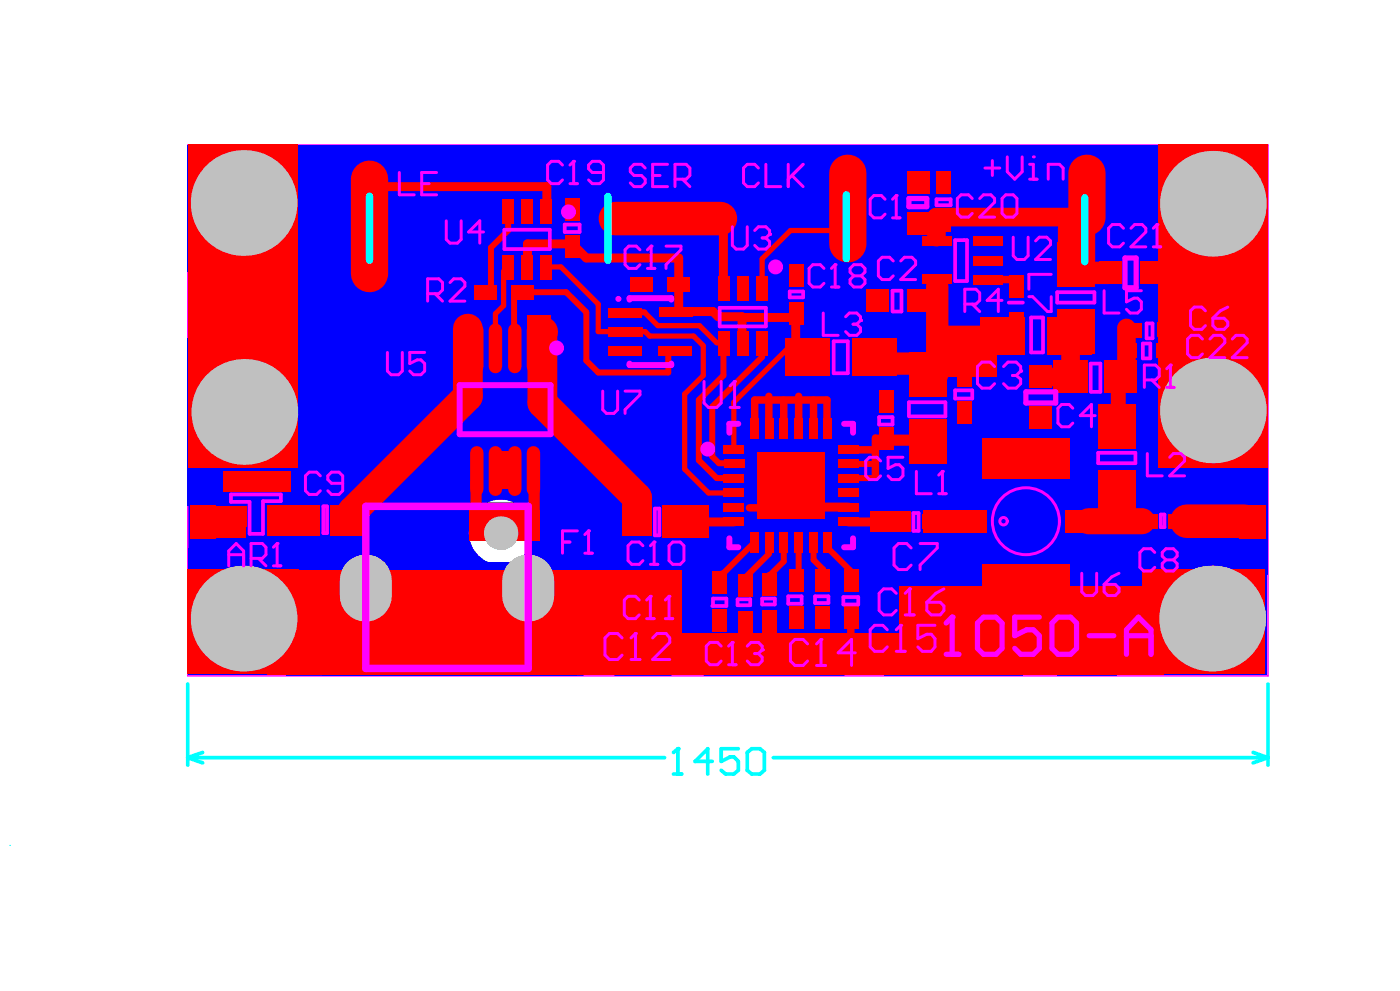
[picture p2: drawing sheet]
<svg xmlns="http://www.w3.org/2000/svg" width="840mm" height="594mm" viewBox="0 0 840 594" stroke-linecap="round" stroke-linejoin="round" font-family="sans-serif">
<g fill="#c0c0c0">
<path d="M485 302a6 6 0 0 1 8 0 6 6 0 0 1 0 8 6 6 0 0 1-8 0 5 5 0 0 1 0-8z"/>
<circle cx="378" cy="166" r="5"/>
<circle cx="300" cy="392" r="5"/>
<circle cx="460" cy="277" r="6"/>
<circle cx="460" cy="306" r="6"/>
<circle cx="316" cy="134" r="5"/>
<circle cx="263" cy="352" r="5"/>
<circle cx="359" cy="393" r="5"/>
<circle cx="131" cy="281" r="5"/>
<circle cx="170" cy="281" r="5"/>
<circle cx="498" cy="305" r="5"/>
<circle cx="495" cy="240" r="5"/>
<circle cx="461" cy="240" r="5"/>
<circle cx="589" cy="283" r="5"/>
<circle cx="640" cy="283" r="5"/>
<circle cx="605" cy="283" r="5"/>
<circle cx="605" cy="265" r="5"/>
<circle cx="589" cy="265" r="5"/>
<circle cx="640" cy="264" r="5"/>
<circle cx="606" cy="339" r="5"/>
<circle cx="606" cy="354" r="5"/>
<circle cx="588" cy="338" r="5"/>
<circle cx="588" cy="352" r="5"/>
<circle cx="641" cy="339" r="5"/>
<circle cx="641" cy="353" r="5"/>
<circle cx="630" cy="251" r="5"/>
<circle cx="149" cy="281" r="5"/>
<circle cx="446" cy="163" r="5"/>
<circle cx="412" cy="393" r="5"/>
<circle cx="518" cy="396" r="5"/>
<circle cx="624" cy="394" r="5"/>
<circle cx="679" cy="393" r="5"/>
<circle cx="240" cy="392" r="5"/>
<circle cx="624" cy="265" r="5"/>
<circle cx="623" cy="283" r="5"/>
<circle cx="623" cy="339" r="5"/>
<circle cx="623" cy="353" r="5"/>
<circle cx="489" cy="290" r="6"/>
</g>
<path d="M293 115h47v57h-47zM307 144h18M422 161h47v57h-47zM270 189h66v113h-66zM437 189h17M303 237v18M433 249h84v84h-84z" fill="none" stroke="#008000" stroke-width="1.8"/>
<g fill="none" stroke="#f0f" stroke-width="1.8">
<path d="M336 131h-39v25h39M465 177h-39v25h39M275 218h56v56h-56zM438 255h73v73h-73z"/>
<circle cx="315" cy="233" r="9"/>
</g>
<path d="M113 87h647v318h-647z" fill="none" stroke="#f0f" stroke-width=".89"/>
<path d="M169 87h534l1 2a39 39 0 0 0-17 31h40v2h3v41a44 44 0 0 0 26-12l2-3 2 1v70l-2 1a37 37 0 0 0-28-15v82a44 44 0 0 0 26-12l2-3 2 1v72h-2a38 38 0 0 0-29-15v41h-2v2h-41l1 7-2 1-3-1v13h-2v2h-14a14 14 0 0 0 5 8l-1 2h-36l-1-2 2-3 2-4h-27l2 4 2 3-1 2h-83l-1-2 3-5h-27l3 5-2 2h-84l-1-2a14 14 0 0 0 5-8h-27a14 14 0 0 0 4 8v2h-34l-1-2a14 14 0 0 0 5-8h-27a14 14 0 0 0 5 8l-1 2h-41v-2a15 15 0 0 0 5-9h-27a15 15 0 0 0 6 9l-1 2h-43l-1-2a15 15 0 0 0 6-9h-27a15 15 0 0 0 5 9v2h-60l-1-2a37 37 0 0 0 16-30h-41v-2h-2v-41a44 44 0 0 0-27 12l-2 3-2-1v-71h2l3 3v3h13v2h3v13l4-2 2-1 7 3v-13h5v13l4-2 3-2h2l3 2 4 2v-13h2v-2h14l-4-8a41 41 0 0 0 7-22h-40v-2h-3v-41a44 44 0 0 0-26 12l-3 3h-2v-72l2-1a37 37 0 0 0 29 14v-40h2v-3h41a42 42 0 0 0-18-31zM360 120v11h11a15 15 0 0 0-11-11zM349 124l-3 3-2 4h12v-11l-5 2zM319 121v11h11a15 15 0 0 0-11-11zM307 125l-2 2-2 5h11v-11l-4 2zM552 122v11h11a15 15 0 0 0-11-11zM541 126l-3 3-1 4h11v-11l-5 2zM360 136v11a15 15 0 0 0 11-11zM344 136a15 15 0 0 0 12 11v-11zM319 136v12a15 15 0 0 0 11-12zM303 136a15 15 0 0 0 11 12v-12zM537 138l3 6-3 6h27l-3-6 2-6zM480 144v12h11a15 15 0 0 0-11-12zM468 148l-2 3-2 5h11v-12l-4 2zM449 150v11h11a15 15 0 0 0-11-11zM437 154l-2 2-2 5h11v-11l-4 2zM148 124v38a40 40 0 0 0 39-38zM687 124a40 40 0 0 0 38 39v-39zM380 153v11h11a15 15 0 0 0-11-11zM369 157l-3 3-1 4h11v-11l-5 2zM553 154v11a15 15 0 0 0 11-11zM537 154a15 15 0 0 0 11 11v-11zM612 165v27l5-2 2-2h3l2 2 5 2v-27l-5 2-2 2h-3l-2-2zM480 160v11a15 15 0 0 0 11-11zM464 160a15 15 0 0 0 11 11v-11zM633 165v11h11a15 15 0 0 0-11-11zM449 165v12a15 15 0 0 0 11-12zM433 165a15 15 0 0 0 11 12v-12zM601 169l-3 3-2 5h12v-12l-5 2zM670 168v11h11a15 15 0 0 0-11-11zM659 172l-3 2-1 5h11v-11l-5 1zM380 168v12a15 15 0 0 0 11-12zM365 168a15 15 0 0 0 11 12v-12zM532 171v11h11a15 15 0 0 0-11-11zM520 175l-2 3-2 4h11v-11l-4 2zM633 181v11a15 15 0 0 0 11-11zM596 181a15 15 0 0 0 12 11v-11zM670 183v11a15 15 0 0 0 11-11zM655 183a15 15 0 0 0 11 11v-11zM532 187v11a15 15 0 0 0 11-11zM516 187a15 15 0 0 0 11 11v-11zM366 197v12h12a15 15 0 0 0-12-12zM355 201l-2 3-2 5h11v-12l-5 2zM366 213v11a15 15 0 0 0 12-11zM351 213a15 15 0 0 0 11 11v-11zM481 226v27l6-3 6 3v-27l-6 3zM463 226v27l5-2 2-1 7 3v-27l-7 4-2-2zM532 222v11h11a15 15 0 0 0-11-11zM521 226l-3 2-1 5h11v-11l-5 1zM498 226v11h11a15 15 0 0 0-11-11zM452 230l-3 3-1 5h11v-12l-5 2zM698 217a44 44 0 0 0-11 27h38v-39a44 44 0 0 0-27 12zM149 206v39h38a40 40 0 0 0-38-39zM580 242v26l3-1 1 1 2 3-2 5h13v3h3v13l4-2 2-2 3 2 4 2v-13h4v13l5-2 3-2 3 2 4 2v-13h2v-3h14l-2-5 1-4h-13v-3h-2v-13a14 14 0 0 0-8 5l-2-2-5-2v2h-13v-2h-3v-14a15 15 0 0 0-10 9h-2a15 15 0 0 0-9-5zM532 237v11a15 15 0 0 0 11-11zM517 237a15 15 0 0 0 11 11v-11zM606 238v12h11a15 15 0 0 0-11-12zM498 242v11a15 15 0 0 0 11-11zM569 246l-2 2-2 5h11v-11l-5 1zM448 242a14 14 0 0 0 11 11v-11zM636 251v11h11a15 15 0 0 0-11-11zM305 256v11h11a15 15 0 0 0-11-11zM294 260l-3 3-1 4h11v-11l-5 2zM565 257a15 15 0 0 0 11 11v-11zM449 283v1l3 5-1 2h1v27l6-3 4 1v-14h4v14h2l7-4 6 4h2v-14h4v14l4-1 4 2h1v-26h2l-1-2 3-5v-1h-15v-3h-2v-14h-2l-6 4-7-4h-2v14h-2v3zM487 266v12h13a14 14 0 0 0-13-12zM454 270l-5 7v1h13v-12h-2zM687 248a40 40 0 0 0 38 39v-39zM290 271a15 15 0 0 0 5 9v3a15 15 0 0 0-5 8h27a23 23 0 0 0-7-10 15 15 0 0 0 6-10zM637 281v11a15 15 0 0 0 11-11zM584 281a15 15 0 0 0 11 11v-11zM172 283v11a15 15 0 0 0 12-11zM118 283a15 15 0 0 0 11 11v-11zM501 291v11h11a14 14 0 0 0-11-11zM440 295l-2 3-2 4h11v-11l-4 2zM501 307v10a14 14 0 0 0 11-10zM436 307a15 15 0 0 0 11 11v-11zM579 345a7 7 0 0 1 0 8h13v3h3v13l7-4h2a14 14 0 0 0 8 5v-13h5v13a14 14 0 0 0 8-5h2a14 14 0 0 0 8 5v-13h2v-2h14l-3-6 2-4h-14v-3h-2v-13a14 14 0 0 0-8 4h-2l-3-2-4-2v14h-5v-14a14 14 0 0 0-7 5h-3l-3-2-4-2v13h-3v2zM638 329v11h12a15 15 0 0 0-12-11zM583 334l-2 3-2 4h11v-11l-4 2zM265 339v11h11a15 15 0 0 0-11-11zM253 343l-2 2-2 5h11v-11l-4 2zM400 339v11h12a15 15 0 0 0-12-11zM389 343l-3 3-1 4h11v-11l-5 2zM319 324v26h22a24 24 0 0 0-22-26zM290 296l2 4-1 3a19 19 0 0 0-10 17 19 19 0 0 0 12 17l1 2-1 3-1 8h23v-18a18 18 0 0 0-2-27v-2l2-3 2-4zM222 324v26h22a24 24 0 0 0-22-26zM202 331a22 22 0 0 0-7 19h22v-26h-4l-6 3zM265 354v11a15 15 0 0 0 11-11zM249 354a15 15 0 0 0 11 11v-11zM400 355v11a15 15 0 0 0 12-11zM385 355a15 15 0 0 0 11 11v-11zM434 365v27l6-3 5 1v-26l-7 3zM463 364v27l4-2 3-2 5 3v-27l-4 2-2 2zM698 342a44 44 0 0 0-12 27h39v-39a44 44 0 0 0-27 12zM148 330v39h39a40 40 0 0 0-39-39zM579 358a15 15 0 0 0 11 11v-11zM639 359v11a15 15 0 0 0 12-11zM513 364v11h11a15 15 0 0 0-11-11zM422 369l-2 3-2 4h11v-11l-4 2zM415 380v11h11v2l2-2 1 1v-11h-11v-2l-2 1zM319 355v27a25 25 0 0 0 22-27zM292 355a23 23 0 0 0 10 22l-1 2h2v11h11l-3-7v-2l4 1v-27zM222 355v27a25 25 0 0 0 22-27zM195 355a24 24 0 0 0 22 27v-27zM291 383l-2 3-2 4h11v-11l-4 2zM243 379v11h11a15 15 0 0 0-11-11zM231 383l-2 3-2 4h11v-11l-4 2zM480 363v27l5-2 6 2v-26l-5 2zM361 379v11h12a15 15 0 0 0-12-11zM350 383l-2 3-2 4h11v-11l-4 2zM449 364v26l5-1 4 2v-27l-4 2zM670 384l-2 2-2 5h11v-11l-4 2zM403 384l-2 2-2 5h11v-11l-4 2zM626 380v11h11a15 15 0 0 0-11-11zM614 384l-2 3-2 4h12v-11l-5 2zM495 364v26l6-3a6 6 0 0 1 4 5v1h27a15 15 0 0 0-7-10l-1-1v-2h-13v-2h-3v-14l-6 3z" fill="#00f"/>
<g fill="#00f">
<path d="M340 362h198v43h-198z" fill-rule="evenodd"/>
<path d="M112 87h81v76h-81z" fill-rule="evenodd"/>
<path d="M301 115h33v36h-33z" fill-rule="evenodd"/>
<path d="M429 258h91v67h-91z" fill-rule="evenodd"/>
<path d="M511 117h61v83h-61z" fill-rule="evenodd"/>
<path d="M343 116h33v39h-33z" fill-rule="evenodd"/>
<path d="M430 141h66v39h-66z" fill-rule="evenodd"/>
<path d="M682 87h78v78h-78z" fill-rule="evenodd"/>
<path d="M113 329h80v76h-80z" fill-rule="evenodd"/>
<path d="M193 337h153v68h-153z" fill-rule="evenodd"/>
<path d="M112 203h77v100h-77z" fill-rule="evenodd"/>
<path d="M194 317h53v28h-53z" fill-rule="evenodd"/>
<path d="M318 322h26v33h-26z" fill-rule="evenodd"/>
<path d="M378 337h36v32h-36z" fill-rule="evenodd"/>
<path d="M282 255h38v42h-38z" fill-rule="evenodd"/>
<path d="M347 195h33v31h-33z" fill-rule="evenodd"/>
<path d="M359 150h35v32h-35z" fill-rule="evenodd"/>
<path d="M576 327h81v47h-81z" fill-rule="evenodd"/>
<path d="M445 218h105v39h-105z" fill-rule="evenodd"/>
<path d="M563 233h93v63h-93z" fill-rule="evenodd"/>
<path d="M607 378h32v26h-32z" fill-rule="evenodd"/>
<path d="M663 328h97v77h-97z" fill-rule="evenodd"/>
<path d="M591 158h95v38h-95z" fill-rule="evenodd"/>
<path d="M683 203h77v87h-77z" fill-rule="evenodd"/>
</g>
<path d="M324 318a24 24 0 0 0-36-19 24 24 0 0 0 0 41 24 24 0 0 0 36-20" fill="none" stroke="#00f" stroke-width="8.9"/>
<g fill="#c0c0c0">
<circle cx="146" cy="122" r="32"/>
<circle cx="727" cy="122" r="32"/>
<circle cx="146" cy="371" r="32"/>
</g>
<path d="M219 348v9" fill="none" stroke="#c0c0c0" stroke-width="31.3"/>
<g fill="#c0c0c0">
<circle cx="300" cy="320" r="10"/>
<circle cx="147" cy="247" r="32"/>
</g>
<path d="M317 348v9" fill="none" stroke="#c0c0c0" stroke-width="31.3"/>
<g fill="#c0c0c0">
<circle cx="727" cy="371" r="32"/>
<circle cx="727" cy="246" r="32"/>
</g>
<path d="M222 107v57M508 104v42M652 104v26M646 137v23" fill="none" stroke="#f00" stroke-width="22.3"/>
<path d="M294 148v28M340 175l12 12v29l7 7h42v-13M434 205v20M457 206v8l-30 30v30M419 240v36l11 11M509 287h15" fill="none" stroke="#f00" stroke-width="3.6"/>
<path d="M218 106l2-3 9 9h99M434 133v39M316 146h23M352 155h55v31M428 187l3 3h14M445 190h32v15M494 304h15M509 313h30" fill="none" stroke="#f00" stroke-width="5.4"/>
<path d="M369 131h63M712 312h34" fill="none" stroke="#f00" stroke-width="20.1"/>
<path d="M508 138h-34l-17 17v18M305 160l-3 3M336 160l23 22v17M302 183l-5 5v20M420 195l10 10h4M422 207v18l-11 11v45l14 15M486 206h-11l-35 35v28" fill="none" stroke="#f00" stroke-width="3.1"/>
<path d="M652 130h-90v12M676 197v29M642 201v25" fill="none" stroke="#f00" stroke-width="11.2"/>
<path d="M281 197v41l-70 69M326 199h-1v43l57 56M212 365v22M310 364v29" fill="none" stroke="#f00" stroke-width="17.9"/>
<path d="M286 289v27M320 290v26" fill="none" stroke="#f00" stroke-width="6.7"/>
<path d="M461 238v19M470 240v17M496 240h-43v17M525 263v23" fill="none" stroke="#f00" stroke-width="4.5"/>
<path d="M653 312h32" fill="none" stroke="#f00" stroke-width="15.6"/>
<path d="M671 226v28" fill="none" stroke="#f00" stroke-width="8.9"/>
<path d="M562 172v53M651 164h14M566 202h37" fill="none" stroke="#f00" stroke-width="13.4"/>
<g fill="#f00">
<path d="M113 86h65v194h-65z" fill-rule="evenodd"/>
<path d="M160 379h538v25h-538z" fill-rule="evenodd"/>
<path d="M694 86h66v194h-66z" fill-rule="evenodd"/>
<path d="M113 341h66v63h-66z" fill-rule="evenodd"/>
<path d="M114 303h15v20h-15z" fill-rule="evenodd"/>
<path d="M121 304h26v18h-26z" fill-rule="evenodd"/>
<path d="M160 303h32v18h-32z" fill-rule="evenodd"/>
<path d="M160 342h249v47h-249z" fill-rule="evenodd"/>
<path d="M281 306h43v18h-43z" fill-rule="evenodd"/>
<path d="M316 189h15v25h-15z" fill-rule="evenodd"/>
<path d="M522 306h24v13h-24z" fill-rule="evenodd"/>
<path d="M539 352h156v32h-156z" fill-rule="evenodd"/>
<path d="M685 341h74v63h-74z" fill-rule="evenodd"/>
<path d="M743 303h16v20h-16z" fill-rule="evenodd"/>
<path d="M564 204h33v22h-33z" fill-rule="evenodd"/>
</g>
<g fill="#c0c0c0">
<circle cx="146" cy="122" r="32"/>
<circle cx="727" cy="122" r="32"/>
<circle cx="146" cy="371" r="32"/>
</g>
<path d="M219 348v9" fill="none" stroke="#c0c0c0" stroke-width="31.3"/>
<g fill="#c0c0c0">
<circle cx="300" cy="320" r="10"/>
<circle cx="147" cy="247" r="32"/>
</g>
<path d="M317 348v9" fill="none" stroke="#c0c0c0" stroke-width="31.3"/>
<g fill="#c0c0c0">
<circle cx="727" cy="371" r="32"/>
<circle cx="727" cy="246" r="32"/>
</g>
<g fill="#f00">
<path d="M431 199h6v15h-6z" fill-rule="evenodd"/>
<path d="M431 165h6v15h-6z" fill-rule="evenodd"/>
<path d="M434 275h12v5h-12z" fill-rule="evenodd"/>
<path d="M544 127h14v14h-14z" fill-rule="evenodd"/>
<path d="M561 125h9v14h-9z" fill-rule="evenodd"/>
<path d="M134 303h14v13h-14z" fill-rule="evenodd"/>
<path d="M134 282h41v13h-41z" fill-rule="evenodd"/>
</g>
<path d="M286 198v22M297 198v22M286 271v22M297 271v22M320 271v22" fill="none" stroke="#f00" stroke-width="8"/>
<path d="M302 153h6v15h-6z" fill-rule="evenodd" fill="#f00"/>
<path d="M320 198v22" fill="none" stroke="#f00" stroke-width="8"/>
<g fill="#f00">
<path d="M378 166h13v9h-13z" fill-rule="evenodd"/>
<path d="M400 166h14v9h-14z" fill-rule="evenodd"/>
<path d="M473 364h9v13h-9z" fill-rule="evenodd"/>
<path d="M454 271h41v40h-41z" fill-rule="evenodd"/>
<path d="M503 302h12v5h-12z" fill-rule="evenodd"/>
<path d="M503 310h12v6h-12z" fill-rule="evenodd"/>
<path d="M450 251h5v12h-5z" fill-rule="evenodd"/>
<path d="M459 251h5v12h-5z" fill-rule="evenodd"/>
<path d="M467 251h6v12h-6z" fill-rule="evenodd"/>
<path d="M494 251h5v12h-5z" fill-rule="evenodd"/>
<path d="M503 284h12v5h-12z" fill-rule="evenodd"/>
<path d="M503 293h12v5h-12z" fill-rule="evenodd"/>
<path d="M503 275h12v5h-12z" fill-rule="evenodd"/>
<path d="M471 203h27v22h-27z" fill-rule="evenodd"/>
<path d="M531 308h13v9h-13z" fill-rule="evenodd"/>
<path d="M527 256h9v14h-9z" fill-rule="evenodd"/>
<path d="M546 251h22v27h-22z" fill-rule="evenodd"/>
<path d="M546 211h22v27h-22z" fill-rule="evenodd"/>
<path d="M589 338h53v24h-53z" fill-rule="evenodd"/>
<path d="M701 308h16v9h-16z" fill-rule="evenodd"/>
<path d="M589 263h53v24h-53z" fill-rule="evenodd"/>
<path d="M617 244h14v13h-14z" fill-rule="evenodd"/>
<path d="M659 282h22v27h-22z" fill-rule="evenodd"/>
<path d="M659 242h22v27h-22z" fill-rule="evenodd"/>
<path d="M511 203h27v22h-27z" fill-rule="evenodd"/>
<path d="M553 164h18v6h-18z" fill-rule="evenodd"/>
<path d="M553 141h18v6h-18z" fill-rule="evenodd"/>
<path d="M588 190h27v23h-27z" fill-rule="evenodd"/>
<path d="M628 190h27v23h-27z" fill-rule="evenodd"/>
<path d="M634 145h22v27h-22z" fill-rule="evenodd"/>
<path d="M634 185h22v27h-22z" fill-rule="evenodd"/>
</g>
<path d="M222 118v38M365 118v38M508 117v38M651 119v38" fill="none" stroke="#0ff" stroke-width="4.5"/>
<path d="M6 507h.1" fill="none" stroke="#0ff" stroke-width=".6"/>
<path d="M113 410v49M760 410v49M113 454l9 3M113 454h286M122 451l-9 3M407 449v15M464 454h296M752 451l8 3M760 454l-8 3M404 464h5" fill="none" stroke="#0ff" stroke-width="2.2"/>
<circle cx="407" cy="449" r="1.1" fill="#0ff"/>
<path d="M407 449l-3 2M427 456h-10l7-7v15M443 449h-10v7l5-2h2l3 2v6l-3 2h-5l-2-2M448 451l3-2h5l2 2v11l-2 2h-5l-3-2z" fill="none" stroke="#0ff" stroke-width="2.2"/>
<g fill="none" stroke="#f0f" stroke-width="2.2">
<path d="M562 119v4h8M302 138h28M302 149h28M573 144v24M580 144v24M634 175h22M459 185h-27v11h27M634 181h22M545 250h22M567 241h-22v8M659 271h22v7h-22zM168 300v-4h-29v5h11v19"/>
<path d="M473 357v5h8v-5"/>
</g>
<path d="M276 231h54v29h-54zM443 254h-6v5M506 254h6v5" fill="none" stroke="#f0f" stroke-width="3.6"/>
<path d="M219 304h98v97h-98z" fill="none" stroke="#f0f" stroke-width="4.5"/>
<path d="M556 119v5h-11M615 235v7h18M571 370v22M567 392h8" fill="none" stroke="#f0f" stroke-width="3.1"/>
<circle cx="571" cy="370" r="1.6" fill="#f0f"/>
<path d="M571 370l-4 4M586 374l4-4h7l4 4v15l-4 3h-7l-4-3zM623 370h-14v11l7-3h4l3 3v8l-3 3h-8l-3-3M631 374l3-4h8l4 4v15l-4 3h-8l-3-3zM653 381h15M676 381h14M676 392v-14l7-8 7 8v14" fill="none" stroke="#f0f" stroke-width="3.1"/>
<path d="M459 99v13h9M473 99v13M482 99l-9 8M604 94v9l5 4 4-4v-9M617 99h3v8M455 101l-2-2h-5l-2 2v9l2 2h5l2-2M475 105l7 7M617 107h5M608 142v11M617 142v11M630 144v3" fill="none" stroke="#f0f" stroke-width="1.8"/>
<circle cx="620" cy="94" r=".9" fill="#f0f"/>
<g fill="none" stroke="#f0f" stroke-width="1.8">
<path d="M400 99h-9v13h9M239 103v14h9M253 110h4M262 103h-9v14h9M387 101l-2-2h-5l-2 2v2l2 2h5l2 2v3l-2 2h-5l-2-2M391 105h5M405 107h7l2-2v-4l-2-2h-7v13M409 107l5 5M629 107v-8h6l3 2v6"/>
<circle cx="371" cy="179" r=".9"/>
<circle cx="615" cy="312" r="20"/>
</g>
<circle cx="334" cy="209" r="2.2" fill="none" stroke="#f0f" stroke-width="4.5"/>
<g font-size="21.9" fill="#f0f">
<text x="586" y="226">C3</text>
<text x="422" y="238">U1</text>
<text x="536" y="335">C7</text>
<text x="527" y="362">C16</text>
<text x="362" y="389">C12</text>
<text x="521" y="385">C15</text>
<text x="473" y="393">C14</text>
</g>
<g font-size="18.7" fill="#f0f">
<text x="328" y="105">C19</text>
<text x="528" y="113">P0C102</text>
<text x="521" y="125">C1</text>
<text x="574" y="125">C20</text>
<text x="267" y="140">U4</text>
<text x="439" y="144">U3</text>
<text x="664" y="142">C21</text>
<text x="308" y="149" transform="rotate(-90 308 149)">P0U403</text>
<text x="570" y="148">P0U203</text>
<text x="346" y="154" transform="rotate(-90 346 154)">P0C1902</text>
<text x="374" y="155">C17</text>
<text x="570" y="160">P0U202</text>
<text x="485" y="166">C18</text>
<text x="526" y="162">C2</text>
<text x="622" y="165" transform="rotate(90 622 165)">L7</text>
<text x="661" y="167">P0C2102</text>
<text x="256" y="175">R2</text>
<text x="331" y="183" transform="rotate(-90 331 183)">P0U406</text>
<text x="503" y="184">P0C202</text>
<text x="578" y="181">R4</text>
<text x="661" y="182">L5</text>
<text x="382" y="191">P0U705</text>
<text x="481" y="194" transform="rotate(-90 481 194)">P0C1802</text>
<text x="493" y="196">L3</text>
<text x="713" y="192">C6</text>
<text x="655" y="202">P0C601</text>
<text x="578" y="205">P0L702</text>
<text x="712" y="209">C22</text>
<text x="352" y="214">P0U703</text>
<text x="670" y="214">P0C2202</text>
<text x="232" y="219">U5</text>
<text x="502" y="218">P0L302</text>
<text x="612" y="216" transform="rotate(-90 612 216)">P0R402</text>
<text x="685" y="227">R1</text>
<text x="460" y="229" transform="rotate(-90 460 229)">P0U306</text>
<text x="619" y="229">P0R102</text>
<text x="361" y="243">U7</text>
<text x="634" y="250">C4</text>
<text x="535" y="263" transform="rotate(-90 535 263)">P0C502</text>
<text x="581" y="270" transform="rotate(-90 581 270)">P0C302</text>
<text x="417" y="273">P0U101P0U1018</text>
<text x="687" y="280">L2</text>
<text x="519" y="282">C5</text>
<text x="183" y="291">C9</text>
<text x="549" y="291">L1</text>
<text x="161" y="317">P0C901</text>
<text x="184" y="317">P0C902</text>
<text x="376" y="316">P0C1002</text>
<text x="537" y="317">P0C702</text>
<text x="628" y="316">P0U603</text>
<text x="337" y="326">F1</text>
<text x="137" y="334">AR1</text>
<text x="376" y="333">C10</text>
<text x="683" y="337">C8</text>
<text x="482" y="353" transform="rotate(-90 482 353)">P0U1010</text>
<text x="648" y="352">U6</text>
<text x="374" y="366">C11</text>
<text x="423" y="393">C13</text>
<text x="435" y="400" transform="rotate(-90 435 400)">P0C1102</text>
<text x="450" y="401" transform="rotate(-90 450 401)">P0C1202</text>
<text x="465" y="401" transform="rotate(-90 465 401)">P0C1302</text>
<text x="496" y="399" transform="rotate(-90 496 399)">P0C1502</text>
<text x="514" y="399" transform="rotate(-90 514 399)">P0C1602</text>
</g>
<g font-size="18.7" fill="#f00">
<text x="268" y="179">P0R202</text>
<text x="352" y="202">P0U702</text>
<text x="491" y="285" transform="rotate(-90 491 285)">P0U1020</text>
<text x="417" y="299">P0U104</text>
<text x="312" y="305" transform="rotate(-90 312 305)">P0U507 P0U502</text>
</g>
</svg>
